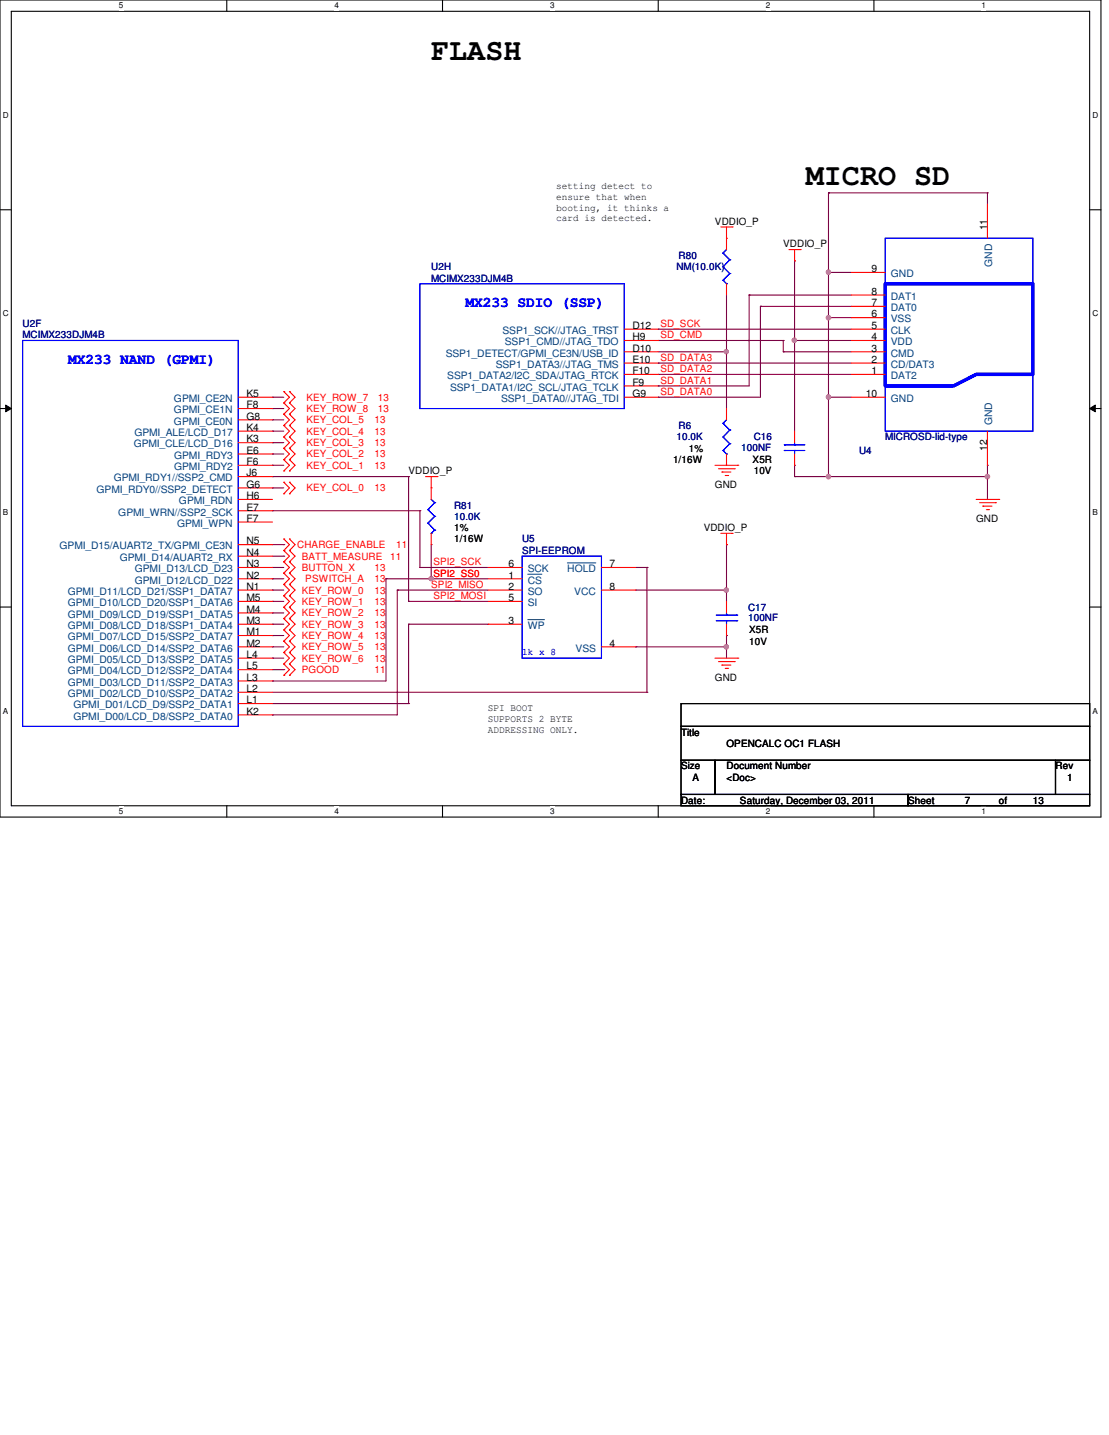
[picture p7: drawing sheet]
<svg xmlns="http://www.w3.org/2000/svg" width="216mm" height="279mm" viewBox="0 0 216 279" stroke-linecap="round" stroke-linejoin="round" font-family="sans-serif">
<path d="M0 0h214.3v159.1h-214.3zM2.2 2.2h209.9v154.7h-209.9z" fill="none" stroke="#000" stroke-width=".21"/>
<g fill="#fff">
<path d="M23.2 .2h.8v1.8h-.8z"/>
<path d="M23.2 157.1h.8v1.8h-.8z"/>
</g>
<path d="M44.2 0v2.2M44.2 156.9v2.2" fill="none" stroke="#000" stroke-width=".21"/>
<g fill="#fff">
<path d="M65.1 .2h.9v1.8h-.9z"/>
<path d="M65.1 157.1h.9v1.8h-.9z"/>
</g>
<path d="M86.1 0v2.2M86.1 156.9v2.2" fill="none" stroke="#000" stroke-width=".21"/>
<g fill="#fff">
<path d="M107.1 .2h.9v1.8h-.9z"/>
<path d="M107.1 157.1h.9v1.8h-.9z"/>
</g>
<path d="M128.1 0v2.2M128.1 156.9v2.2" fill="none" stroke="#000" stroke-width=".21"/>
<g fill="#fff">
<path d="M149.1 .2h.9v1.8h-.9z"/>
<path d="M149.1 157.1h.9v1.8h-.9z"/>
</g>
<path d="M170.1 0v2.2M170.1 156.9v2.2" fill="none" stroke="#000" stroke-width=".21"/>
<g fill="#fff">
<path d="M191.1 .2h.9v1.8h-.9z"/>
<path d="M191.1 157.1h.9v1.8h-.9z"/>
<path d="M.6 21.5h1.1v1.8h-1.1z"/>
<path d="M212.7 21.5h1.1v1.8h-1.1z"/>
<path d="M.6 60.2h1.1v1.7h-1.1z"/>
<path d="M212.7 60.2h1.1v1.7h-1.1z"/>
</g>
<path d="M0 40.9h2.2M212.1 40.9h2.2" fill="none" stroke="#000" stroke-width=".21"/>
<g fill="#fff">
<path d="M.6 98.8h1v1.8h-1z"/>
<path d="M212.7 98.8h1v1.8h-1z"/>
</g>
<path d="M0 79.5h2.2M212.1 79.5h2.2" fill="none" stroke="#000" stroke-width=".21"/>
<path d="M1.1 78.9l1.1 .6-1.1 .7zM212.1 79.5l1.1-.6v1.3z" fill="#000"/>
<path d="M1.1 78.9l1.1 .6-1.1 .7zM212.1 79.5l1.1-.6v1.3z" fill="none" stroke="#000" stroke-width=".19"/>
<g fill="#fff">
<path d="M.6 137.5h1v1.8h-1z"/>
<path d="M212.7 137.5h1v1.8h-1z"/>
</g>
<path d="M0 118.2h2.2M212.1 118.2h2.2" fill="none" stroke="#000" stroke-width=".21"/>
<path d="M161.3 77.3h.1M161.3 77.3v15.5M161.3 77.3h4.4M154.7 90.6h.1M154.7 90.6v2.2M161.3 92.8h.1M161.3 92.8h30.9" fill="none" stroke="#800040" stroke-width=".21"/>
<circle cx="192.2" cy="92.8" r=".43" fill="#f0f"/>
<circle cx="192.2" cy="92.8" r=".43" fill="none" stroke="#f0f" stroke-width=".21"/>
<path d="M161.3 53h.1M161.3 53v8.8M192.2 90.6h.1M192.2 92.8h.1M192.2 90.6v6.6" fill="none" stroke="#800040" stroke-width=".21"/>
<circle cx="161.3" cy="53" r=".43" fill="#f0f"/>
<circle cx="161.3" cy="53" r=".43" fill="none" stroke="#f0f" stroke-width=".21"/>
<path d="M161.3 37.5h.1M161.3 37.5h30.9M192.2 37.5h.1M192.2 37.5v2.3M161.3 53h.1M161.3 53h4.4M161.3 61.8h.1M161.3 61.8h4.4M161.3 61.8v15.5" fill="none" stroke="#800040" stroke-width=".21"/>
<circle cx="161.3" cy="77.3" r=".43" fill="#f0f"/>
<circle cx="161.3" cy="77.3" r=".43" fill="none" stroke="#f0f" stroke-width=".21"/>
<circle cx="161.3" cy="61.8" r=".43" fill="#f0f"/>
<circle cx="161.3" cy="61.8" r=".43" fill="none" stroke="#f0f" stroke-width=".21"/>
<g fill="none" stroke="#800040" stroke-width=".21">
<path d="M145.8 57.4h.1M145.8 57.4v17.7h-17.7M145.8 57.4h19.9M148 59.6h.1M148 59.6v17.7h-19.9M148 59.6h17.7M128.1 64.1h.1M128.1 70.7h.1M128.1 72.9h.1M128.1 66.3h.1M128.1 77.3h.1M128.1 75.1h.1"/>
<path d="M128.1 64.1h37.6M128.1 70.7h37.6M128.1 72.9h37.6M128.1 66.3h24.4M152.5 66.3h.1M152.5 68.5h.1M152.5 66.3v2.2M152.5 68.5h13.2M154.7 66.3h.1M154.7 66.3h11M154.7 66.3v17.6"/>
</g>
<circle cx="154.6" cy="66.2" r=".43" fill="#f0f"/>
<circle cx="154.6" cy="66.2" r=".43" fill="none" stroke="#f0f" stroke-width=".21"/>
<path d="M161.3 37.5h.1M161.3 37.5v15.5M154.7 50.8h.1M154.7 50.8v15.5M154.7 92.8h.1M154.7 92.8h6.6" fill="none" stroke="#800040" stroke-width=".21"/>
<circle cx="161.3" cy="92.8" r=".43" fill="#f0f"/>
<circle cx="161.3" cy="92.8" r=".43" fill="none" stroke="#f0f" stroke-width=".21"/>
<g fill="none" stroke="#800040" stroke-width=".21">
<path d="M53 92.8h.1M53 99.4h.1M53 92.8h26.5M53 99.4h28.7M79.5 92.8h.1M79.5 92.8v24.3M81.7 99.4h.1M81.7 99.4v11.1M75.1 112.7h.1M75.1 112.7v19.9h-22.1M77.3 114.9h.1M77.3 114.9v24.3h-24.3"/>
<path d="M77.3 114.9h17.7M79.5 117.1h.1M79.5 117.1h15.5M81.7 110.5h.1M81.7 110.5h13.3M83.9 112.7h.1M83.9 112.7h11.1M53 139.2h.1M53 132.6h.1"/>
</g>
<circle cx="84" cy="112.7" r=".42" fill="#f0f"/>
<circle cx="84" cy="112.7" r=".42" fill="none" stroke="#f0f" stroke-width=".21"/>
<path d="M123.7 125.9h.1M123.7 125.9h17.7M141.4 125.9h.1M141.4 125.9v2.2" fill="none" stroke="#800040" stroke-width=".21"/>
<circle cx="141.4" cy="125.9" r=".43" fill="#f0f"/>
<circle cx="141.4" cy="125.9" r=".43" fill="none" stroke="#f0f" stroke-width=".21"/>
<path d="M123.7 114.9h.1M123.7 114.9h17.7M141.4 114.9h.1M141.4 114.9v2.2" fill="none" stroke="#800040" stroke-width=".21"/>
<circle cx="141.4" cy="114.9" r=".43" fill="#f0f"/>
<circle cx="141.4" cy="114.9" r=".43" fill="none" stroke="#f0f" stroke-width=".21"/>
<path d="M128.1 68.5h13.3M141.4 68.5h.1" fill="none" stroke="#800040" stroke-width=".21"/>
<circle cx="141.4" cy="68.5" r=".42" fill="#f0f"/>
<circle cx="141.4" cy="68.5" r=".42" fill="none" stroke="#f0f" stroke-width=".21"/>
<g fill="none" stroke="#800040" stroke-width=".21">
<path d="M141.4 57.4v22.1M53 79.5h.1M53 77.3h.1M53 79.5h2.2M53 77.3h2.2M141.4 68.5h.1M53 90.6h.1M53 88.4h.1M53 86.2h.1M53 83.9h.1M53 81.7h.1M53 95h.1"/>
<path d="M53 90.6h2.2M53 88.4h2.2M53 86.2h2.2M53 83.9h2.2M53 81.7h2.2M53 95h2.2M53 119.3h.1M53 117.1h.1M53 114.9h.1M53 112.7h.1M53 110.5h.1M53 119.3h2.2"/>
<path d="M53 117.1h2.2M53 114.9h2.2M53 112.7h2.2M53 110.5h2.2M53 108.3h2.2M53 106h2.2M55.2 108.3h.1M55.2 106h.1M75.1 112.7h.1M83.9 106h.1M83.9 106v6.7h-8.8M123.7 110.5h2.2"/>
<path d="M125.9 110.5h.1M125.9 110.5v24.3M141.4 106h.1M141.4 106v8.9M53 128.1h.1M53 125.9h.1M53 123.7h.1M53 121.5h.1M53 128.1h2.2M53 125.9h2.2M53 123.7h2.2M53 121.5h2.2"/>
<path d="M53 137h26.5M53 134.8h72.9M53 130.4h2.2M55.2 130.4h.1M79.5 137h.1M79.5 121.5h.1M79.5 121.5h15.5M79.5 121.5v15.5M95 121.5h.1M125.9 134.8h.1M141.4 123.7h.1M141.4 123.7v2.2"/>
</g>
<g fill="none" stroke="#f00" stroke-width=".21">
<path d="M192.2 39.8v6.6M140.3 44.2h2.2M141.4 46.4h.1M141.4 44.2v4.4M141.4 55.2v2.2M142.5 44.2h.1M153.6 48.6h2.2M154.7 50.8h.1M154.7 48.6v2.2M155.8 48.6h.1M165.7 59.6h6.6M165.7 57.4h6.6"/>
<path d="M165.7 53h6.6M46.4 79.5h6.6M46.4 77.3h6.6M55.2 78.4h.1M55.2 76.2h.1M55.2 78.4l1.1 1.1-1.1 1.1M55.2 76.2l1.1 1.1-1.1 1.1M56.3 78.4h.1M56.3 76.2h.1M56.3 78.4l1.1 1.1-1.1 1.1M56.3 76.2l1.1 1.1-1.1 1.1M121.5 77.3h6.6"/>
<path d="M121.5 66.3h6.6M121.5 75.1h6.6M121.5 72.9h6.6M121.5 70.7h6.6M121.5 68.5h6.6M121.5 64.1h6.6M141.4 79.5v2.2M165.7 77.3h6.6M165.7 66.3h6.6M165.7 72.9h6.6M165.7 70.7h6.6M165.7 68.5h6.6"/>
<path d="M165.7 64.1h6.6M165.7 61.8h6.6M46.4 97.2h6.6M46.4 90.6h6.6M46.4 92.8h6.6M46.4 81.7h6.6M46.4 86.2h6.6M46.4 95h6.6M46.4 88.4h6.6M46.4 99.4h6.6M46.4 83.9h6.6M55.2 96.1h.1"/>
<path d="M55.2 93.9h.1M55.2 91.7h.1M55.2 89.5h.1M55.2 87.3h.1M55.2 85.1h.1M55.2 82.8h.1M55.2 80.6h.1M55.2 93.9l1.1 1.1-1.1 1.1M55.2 89.5l1.1 1.1-1.1 1.1M55.2 87.3l1.1 1.1-1.1 1.1M55.2 85.1l1.1 1.1-1.1 1.1M55.2 82.8l1.1 1.1-1.1 1.2"/>
<path d="M55.2 80.6l1.1 1.1-1.1 1.1M56.3 96.1h.1M56.3 93.9h.1M56.3 91.7h.1M56.3 89.5h.1M56.3 87.3h.1M56.3 85.1h.1M56.3 82.8h.1M56.3 80.6h.1M56.3 93.9l1.1 1.1-1.1 1.1M56.3 89.5l1.1 1.1-1.1 1.1M56.3 87.3l1.1 1.1-1.1 1.1"/>
<path d="M56.3 85.1l1.1 1.1-1.1 1.1M56.3 82.8l1.1 1.1-1.1 1.2M56.3 80.6l1.1 1.1-1.1 1.1M82.8 92.8h2.3M83.9 95h.1M83.9 92.8v4.4M85.1 92.8h.1M139.2 90.6h4.4M139.9 91.3h3.1M140.5 91.9h.1M140.5 91.9h1.8M141.2 92.6h.4"/>
<path d="M141.4 88.4v2.2M141.6 92.6h.1M143 91.3h.1M143.6 90.6h.1M154.7 83.9v2.3M154.7 88.4v2.2M190 97.2h4.4M190.7 97.9h3.1M191.3 98.6h.1M191.3 98.6h1.8M192 99.2h.4M192.2 83.9v6.7"/>
<path d="M192.4 99.2h.1M193.8 97.9h.1M194.4 97.2h.1M46.4 119.3h6.6M46.4 117.1h6.6M46.4 114.9h6.6M46.4 112.7h6.6M46.4 110.5h6.6M46.4 108.3h6.6M46.4 106h6.6M46.4 101.6h6.6M55.2 116h.1"/>
<path d="M55.2 113.8h.1M55.2 118.2h.1M55.2 111.6h.1M55.2 109.4h.1M55.2 107.2h.1M55.2 104.9h.1M55.2 113.8l1.1 1.1-1.1 1.1M55.2 116l1.1 1.1-1.1 1.1M55.2 118.2l1.1 1.1-1.1 1.1M55.2 111.6l1.1 1.1-1.1 1.1M55.2 109.4l1.1 1.1-1.1 1.1M55.2 107.2l1.1 1.1-1.1 1.1"/>
<path d="M55.2 104.9l1.1 1.1-1.1 1.2M56.3 116h.1M56.3 113.8h.1M56.3 118.2h.1M56.3 111.6h.1M56.3 109.4h.1M56.3 107.2h.1M56.3 104.9h.1M56.3 113.8l1.1 1.1-1.1 1.1M56.3 116l1.1 1.1-1.1 1.1M56.3 118.2l1.1 1.1-1.1 1.1M56.3 111.6l1.1 1.1-1.1 1.1"/>
<path d="M56.3 109.4l1.1 1.1-1.1 1.1M56.3 107.2l1.1 1.1-1.1 1.1M56.3 104.9l1.1 1.1-1.1 1.2M83.9 103.8v2.2M95 117.1h6.6M95 114.9h6.6M95 112.7h6.6M95 110.5h6.6M117.1 114.9h6.6M117.1 110.5h6.6M140.3 103.8h2.2M141.4 106h.1"/>
<path d="M141.4 103.8v2.2M141.4 117.1v2.2M142.5 103.8h.1M46.4 128.1h6.6M46.4 139.2h6.6M46.4 137h6.6M46.4 134.8h6.6M46.4 132.6h6.6M46.4 130.4h6.6M46.4 125.9h6.6M46.4 123.7h6.6M46.4 121.5h6.6"/>
<path d="M55.2 120.4h.1M55.2 122.6h.1M55.2 124.8h.1M55.2 127h.1M55.2 129.3h.1M55.2 131.5h.1M55.2 120.4l1.1 1.1-1.1 1.1M55.2 122.6l1.1 1.1-1.1 1.1M55.2 124.8l1.1 1.1-1.1 1.1M55.2 127l1.1 1.1-1.1 1.2M55.2 129.3l1.1 1.1-1.1 1.1M56.3 120.4h.1"/>
<path d="M56.3 122.6h.1M56.3 124.8h.1M56.3 127h.1M56.3 129.3h.1M56.3 131.5h.1M56.3 120.4l1.1 1.1-1.1 1.1M56.3 122.6l1.1 1.1-1.1 1.1M56.3 124.8l1.1 1.1-1.1 1.1M56.3 127l1.1 1.1-1.1 1.2M56.3 129.3l1.1 1.1-1.1 1.1M95 121.5h6.6M117.1 125.9h6.6"/>
<path d="M139.2 128.1h4.4M139.9 128.8h3.1M140.5 129.5h.1M140.5 129.5h1.8M141.2 130.1h.4M141.4 121.5v2.2M141.6 130.1h.1M143 128.8h.1M143.6 128.1h.1"/>
</g>
<path d="M132.6 137h79.5v4.4h-79.5zM132.6 141.4h79.5v6.6h-79.5zM132.6 148h6.6v6.7h-6.6zM132.6 154.7h44.2v2.2h-44.2zM139.2 148h66.3v6.7h-66.3zM176.8 154.7h35.3v2.2h-35.3zM205.5 148h6.6v6.7h-6.6z" fill="none" stroke="#000" stroke-width=".21"/>
<g fill="none" stroke="#00f" stroke-width=".21">
<path d="M81.7 55.2h39.8v24.3h-39.8zM140.8 49.3h.1M140.8 51.9h.1M140.8 54.6h.1M140.8 49.3l1.3 1.3M140.8 51.9l1.3 1.4M140.8 54.6l.6 .6M141.4 55.2h.1M141.4 48.6l-.6 .7M142.1 50.6h.1M142.1 53.3h.1M142.1 50.6l-1.3 1.3"/>
<path d="M142.1 53.3l-1.3 1.3M172.3 46.4h28.8v37.5h-28.8zM4.4 66.3h42v75.1h-42zM83.3 99.2h.1M83.3 99.2l1.3 1.3M83.9 97.2l.7 .7M84.6 97.9h.1M84.6 97.9l-1.3 1.3M140.8 82.4h.1M140.8 85.1h.1M140.8 87.7h.1M140.8 82.4l1.3 1.3"/>
<path d="M140.8 85.1l1.3 1.3M140.8 87.7l.6 .7M141.4 88.4h.1M141.4 81.7l-.6 .7M142.1 83.7h.1M142.1 86.4h.1M142.1 83.7l-1.3 1.4M142.1 86.4l-1.3 1.3M152.7 87.7h.1M152.7 86.6h.1M152.7 87.7h4M152.7 86.6h4"/>
<path d="M154.7 86.6h.1M154.7 87.7h.1M154.7 86.2v.4M154.7 87.7v.7M83.3 101.9h.1M83.3 101.9l1.3 1.3M83.9 103.8h.1M84.6 100.5h.1M84.6 103.2h.1M84.6 100.5l-1.3 1.4M84.6 103.2l-.7 .6M101.6 108.3h15.5v19.8h-15.5z"/>
<path d="M139.4 119.8h4M141.4 119.8h.1M141.4 119.3v.5M143.4 119.8h.1M139.4 120.9h4M141.4 120.9h.1M141.4 120.9v.6M143.4 120.9h.1"/>
</g>
<path d="M102.7 111.8h2.8M110.4 109.6h5.6M102.7 120.7h3.3" fill="none" stroke="#004080" stroke-width=".19"/>
<path d="M172.3 55.2h28.8v17.7h-11.1l-4.4 2.2h-13.3z" fill="none" stroke="#00f" stroke-width=".63"/>
<circle cx="192.2" cy="92.8" r=".43" fill="#f0f"/>
<circle cx="192.2" cy="92.8" r=".43" fill="none" stroke="#f0f" stroke-width=".21"/>
<circle cx="161.3" cy="53" r=".43" fill="#f0f"/>
<circle cx="161.3" cy="53" r=".43" fill="none" stroke="#f0f" stroke-width=".21"/>
<circle cx="161.3" cy="77.3" r=".43" fill="#f0f"/>
<circle cx="161.3" cy="77.3" r=".43" fill="none" stroke="#f0f" stroke-width=".21"/>
<circle cx="161.3" cy="61.8" r=".43" fill="#f0f"/>
<circle cx="161.3" cy="61.8" r=".43" fill="none" stroke="#f0f" stroke-width=".21"/>
<circle cx="154.6" cy="66.2" r=".43" fill="#f0f"/>
<circle cx="154.6" cy="66.2" r=".43" fill="none" stroke="#f0f" stroke-width=".21"/>
<circle cx="161.3" cy="92.8" r=".43" fill="#f0f"/>
<circle cx="161.3" cy="92.8" r=".43" fill="none" stroke="#f0f" stroke-width=".21"/>
<circle cx="84" cy="112.7" r=".42" fill="#f0f"/>
<circle cx="84" cy="112.7" r=".42" fill="none" stroke="#f0f" stroke-width=".21"/>
<circle cx="141.4" cy="125.9" r=".43" fill="#f0f"/>
<circle cx="141.4" cy="125.9" r=".43" fill="none" stroke="#f0f" stroke-width=".21"/>
<circle cx="141.4" cy="114.9" r=".43" fill="#f0f"/>
<circle cx="141.4" cy="114.9" r=".43" fill="none" stroke="#f0f" stroke-width=".21"/>
<circle cx="141.4" cy="68.5" r=".42" fill="#f0f"/>
<circle cx="141.4" cy="68.5" r=".42" fill="none" stroke="#f0f" stroke-width=".21"/>
<g font-size="5.9">
<text x="83.9" y="11.6">FLASH</text>
<text x="156.9" y="35.9">MICRO SD</text>
</g>
<g font-size="2.8" fill="#00f">
<text x="90.6" y="59.8">MX233 SDIO (SSP)</text>
<text x="13.3" y="70.9">MX233 NAND (GPMI)</text>
</g>
<g font-size="2">
<text x="192.2" y="44.8" transform="rotate(-90 192.2 44.8)">11</text>
<text x="169.7" y="53">9</text>
<text x="169.7" y="59.6">7</text>
<text x="169.7" y="57.4">8</text>
<text x="123.1" y="64.1">D12</text>
<text x="169.7" y="64.1">5</text>
<text x="169.7" y="61.8">6</text>
<text x="123.1" y="66.3">H9</text>
<text x="123.1" y="70.7">E10</text>
<text x="123.1" y="68.5">D10</text>
<text x="169.7" y="70.7">2</text>
<text x="169.7" y="68.5">3</text>
<text x="169.7" y="66.3">4</text>
<text x="48" y="77.3">K5</text>
<text x="123.1" y="77.3">G9</text>
<text x="123.1" y="75.1">F9</text>
<text x="123.1" y="72.9">F10</text>
<text x="168.6" y="77.3">10</text>
<text x="169.7" y="72.9">1</text>
<text x="48" y="81.7">G8</text>
<text x="48" y="79.5">F8</text>
<text x="48" y="83.9">K4</text>
<text x="48" y="86.1">K3</text>
<text x="48" y="88.3">E6</text>
<text x="192.2" y="87.7" transform="rotate(-90 192.2 87.7)">12</text>
<text x="48" y="95">G6</text>
<text x="48" y="92.8">J6</text>
<text x="48" y="90.6">F6</text>
<text x="48" y="97.2">H6</text>
<text x="48" y="101.6">F7</text>
<text x="48" y="99.4">E7</text>
<text x="48" y="106">N5</text>
<text x="48" y="112.6">N2</text>
<text x="48" y="110.4">N3</text>
<text x="48" y="108.2">N4</text>
<text x="99" y="112.6">1</text>
<text x="99" y="110.4">6</text>
<text x="118.7" y="110.4">7</text>
<text x="48" y="119.3">M4</text>
<text x="48" y="117.1">M5</text>
<text x="48" y="114.9">N1</text>
<text x="99" y="114.9">2</text>
<text x="99" y="117.1">5</text>
<text x="118.7" y="114.9">8</text>
<text x="48" y="125.9">M2</text>
<text x="48" y="123.7">M1</text>
<text x="48" y="121.5">M3</text>
<text x="99" y="121.5">3</text>
<text x="118.7" y="125.9">4</text>
<text x="48" y="130.3">L5</text>
<text x="48" y="128.1">L4</text>
<text x="48" y="136.9">L1</text>
<text x="48" y="134.7">L2</text>
<text x="48" y="132.5">L3</text>
<text x="48" y="139.1">K2</text>
</g>
<g font-size="2" fill="#004080">
<text x="173.4" y="54">GND</text>
<text x="193.2" y="51.9" transform="rotate(-90 193.2 51.9)">GND</text>
<text x="173.4" y="58.4">DAT1</text>
<text x="97.8" y="65">SSP1_SCK//JTAG_TRST</text>
<text x="173.4" y="65">CLK</text>
<text x="173.4" y="62.8">VSS</text>
<text x="173.4" y="60.6">DAT0</text>
<text x="86.8" y="69.4">SSP1_DETECT/GPMI_CE3N/USB_ID</text>
<text x="96.5" y="71.6">SSP1_DATA3//JTAG_TMS</text>
<text x="98.3" y="67.2">SSP1_CMD//JTAG_TDO</text>
<text x="173.4" y="71.6">CD/DAT3</text>
<text x="173.4" y="69.4">CMD</text>
<text x="173.4" y="67.2">VDD</text>
<text x="87.1" y="73.8">SSP1_DATA2/I2C_SDA/JTAG_RTCK</text>
<text x="87.6" y="76.1">SSP1_DATA1/I2C_SCL/JTAG_TCLK</text>
<text x="173.4" y="73.8">DAT2</text>
<text x="33.9" y="82.7">GPMI_CE0N</text>
<text x="33.9" y="80.5">GPMI_CE1N</text>
<text x="33.9" y="78.3">GPMI_CE2N</text>
<text x="97.5" y="78.3">SSP1_DATA0//JTAG_TDI</text>
<text x="173.4" y="78.3">GND</text>
<text x="193.2" y="82.8" transform="rotate(-90 193.2 82.8)">GND</text>
<text x="26" y="87.1">GPMI_CLE/LCD_D16</text>
<text x="26.2" y="84.9">GPMI_ALE/LCD_D17</text>
<text x="33.9" y="89.3">GPMI_RDY3</text>
<text x="18.8" y="95.9">GPMI_RDY0//SSP2_DETECT</text>
<text x="22.1" y="93.7">GPMI_RDY1//SSP2_CMD</text>
<text x="33.9" y="91.5">GPMI_RDY2</text>
<text x="23" y="100.4">GPMI_WRN//SSP2_SCK</text>
<text x="34.8" y="98.2">GPMI_RDN</text>
<text x="11.6" y="107">GPMI_D15/AUART2_TX/GPMI_CE3N</text>
<text x="34.5" y="102.6">GPMI_WPN</text>
<text x="23.3" y="109.2">GPMI_D14/AUART2_RX</text>
<text x="26.2" y="113.6">GPMI_D12/LCD_D22</text>
<text x="26.2" y="111.4">GPMI_D13/LCD_D23</text>
<text x="102.7" y="113.6">CS</text>
<text x="102.7" y="111.4">SCK</text>
<text x="110.4" y="111.4">HOLD</text>
<text x="13.2" y="118">GPMI_D10/LCD_D20/SSP1_DATA6</text>
<text x="13.2" y="115.8">GPMI_D11/LCD_D21/SSP1_DATA7</text>
<text x="102.7" y="115.8">SO</text>
<text x="102.7" y="118">SI</text>
<text x="111.8" y="115.8">VCC</text>
<text x="13.2" y="124.7">GPMI_D07/LCD_D15/SSP2_DATA7</text>
<text x="13.2" y="122.5">GPMI_D08/LCD_D18/SSP1_DATA4</text>
<text x="13.2" y="120.3">GPMI_D09/LCD_D19/SSP1_DATA5</text>
<text x="102.7" y="122.5">WP</text>
<text x="13.2" y="131.3">GPMI_D04/LCD_D12/SSP2_DATA4</text>
<text x="13.2" y="129.1">GPMI_D05/LCD_D13/SSP2_DATA5</text>
<text x="13.2" y="126.9">GPMI_D06/LCD_D14/SSP2_DATA6</text>
<text x="112.1" y="126.9">VSS</text>
<text x="13.2" y="135.7">GPMI_D02/LCD_D10/SSP2_DATA2</text>
<text x="13.2" y="133.5">GPMI_D03/LCD_D11/SSP2_DATA3</text>
<text x="14.3" y="137.9">GPMI_D01/LCD_D9/SSP2_DATA1</text>
<text x="14.3" y="140.1">GPMI_D00/LCD_D8/SSP2_DATA0</text>
</g>
<g font-size="1.9">
<text x="108.3" y="36.9">setting detect to</text>
<text x="108.3" y="38.9">ensure that when</text>
<text x="108.3" y="41">booting, it thinks a</text>
<text x="108.3" y="43.1">card is detected.</text>
<text x="139.2" y="43.8">VDDIO_P</text>
<text x="152.5" y="48.2">VDDIO_P</text>
<text x="134.1" y="88">1%</text>
<text x="79.5" y="92.4">VDDIO_P</text>
<text x="131" y="90.2">1/16W</text>
<text x="139.2" y="95">GND</text>
<text x="146.5" y="90.2">X5R</text>
<text x="146.7" y="92.4">10V</text>
<text x="190" y="101.6">GND</text>
<text x="88.4" y="103.4">1%</text>
<text x="88.4" y="105.6">1/16W</text>
<text x="137" y="103.4">VDDIO_P</text>
<text x="145.8" y="123.3">X5R</text>
<text x="145.8" y="125.5">10V</text>
<text x="139.2" y="132.6">GND</text>
<text x="95" y="138.5">SPI BOOT</text>
<text x="95" y="140.6">SUPPORTS 2 BYTE</text>
<text x="95" y="142.7">ADDRESSING ONLY.</text>
<text x="132.6" y="143.2">Title</text>
<text x="132.6" y="149.8">Size</text>
<text x="141.4" y="149.8">Document Number</text>
<text x="141.4" y="145.4">OPENCALC OC1 FLASH</text>
<text x="205.5" y="149.8">Rev</text>
<text x="134.8" y="152">A</text>
<text x="141.4" y="152">&lt;Doc&gt;</text>
<text x="207.7" y="152">1</text>
<text x="132.6" y="156.5">Date:</text>
<text x="144.1" y="156.5">Saturday, December 03, 2011</text>
<text x="176.8" y="156.5">Sheet</text>
<text x="187.8" y="156.5">7</text>
<text x="194.4" y="156.5">of</text>
<text x="201.1" y="156.5">13</text>
</g>
<g font-size="1.9" fill="#000080">
<text x="83.9" y="52.6">U2H</text>
<text x="131.7" y="52.6">NM(10.0K)</text>
<text x="132.1" y="50.4">R80</text>
<text x="83.9" y="54.8">MCIMX233DJM4B</text>
<text x="4.4" y="63.6">U2F</text>
<text x="4.4" y="65.9">MCIMX233DJM4B</text>
<text x="132.1" y="83.5">R6</text>
<text x="131.7" y="85.7">10.0K</text>
<text x="144.3" y="87.7">100NF</text>
<text x="146.7" y="85.7">C16</text>
<text x="167.3" y="88.4">U4</text>
<text x="172.3" y="85.7">MICROSD-lid-type</text>
<text x="88.4" y="99">R81</text>
<text x="88.4" y="101.2">10.0K</text>
<text x="101.6" y="105.6">U5</text>
<text x="101.6" y="107.8">SPI-EEPROM</text>
<text x="145.6" y="118.9">C17</text>
<text x="145.6" y="120.9">100NF</text>
</g>
<g font-size="1.9" fill="#f00">
<text x="128.6" y="63.7">SD_SCK</text>
<text x="128.6" y="65.9">SD_CMD</text>
<text x="128.6" y="70.3">SD_DATA3</text>
<text x="128.6" y="72.5">SD_DATA2</text>
<text x="128.6" y="76.9">SD_DATA0</text>
<text x="128.6" y="74.7">SD_DATA1</text>
<text x="59.6" y="82.4">KEY_COL_5</text>
<text x="59.6" y="80.2">KEY_ROW_8</text>
<text x="59.6" y="78">KEY_ROW_7</text>
<text x="72.9" y="82.4">13</text>
<text x="73.6" y="80.2">13</text>
<text x="73.6" y="78">13</text>
<text x="59.6" y="89.1">KEY_COL_2</text>
<text x="59.6" y="86.9">KEY_COL_3</text>
<text x="59.6" y="84.6">KEY_COL_4</text>
<text x="72.9" y="89.1">13</text>
<text x="72.9" y="86.9">13</text>
<text x="72.9" y="84.6">13</text>
<text x="59.6" y="95.7">KEY_COL_0</text>
<text x="59.6" y="91.3">KEY_COL_1</text>
<text x="72.9" y="95.7">13</text>
<text x="72.9" y="91.3">13</text>
<text x="57.9" y="106.7">CHARGE_ENABLE</text>
<text x="77.1" y="106.7">11</text>
<text x="58.8" y="111.2">BUTTON_X</text>
<text x="58.8" y="109">BATT_MEASURE</text>
<text x="59.4" y="113.4">PSWITCH_A</text>
<text x="72.9" y="113.4">13</text>
<text x="72.9" y="111.2">13</text>
<text x="76" y="109">11</text>
<text x="84.4" y="110.1">SPI2_SCK</text>
<text x="84.4" y="112.3">SPI2_SS0</text>
<text x="58.8" y="115.6">KEY_ROW_0</text>
<text x="58.8" y="117.8">KEY_ROW_1</text>
<text x="72.9" y="115.6">13</text>
<text x="72.9" y="117.8">13</text>
<text x="83.9" y="114.5">SPI2_MISO</text>
<text x="84.4" y="116.7">SPI2_MOSI</text>
<text x="58.8" y="120">KEY_ROW_2</text>
<text x="58.8" y="122.2">KEY_ROW_3</text>
<text x="58.8" y="124.4">KEY_ROW_4</text>
<text x="72.9" y="120">13</text>
<text x="72.9" y="122.2">13</text>
<text x="72.9" y="124.4">13</text>
<text x="58.8" y="126.6">KEY_ROW_5</text>
<text x="58.8" y="128.8">KEY_ROW_6</text>
<text x="58.8" y="131.1">PGOOD</text>
<text x="72.9" y="126.6">13</text>
<text x="72.9" y="128.8">13</text>
<text x="72.9" y="131.1">11</text>
</g>
<text font-size="1.9" fill="#00f" x="101.6" y="127.5">1k x 8</text>
<g font-size="1.6">
<text x="23.2" y="1.7">5</text>
<text x="65.1" y="1.7">4</text>
<text x="107.1" y="1.7">3</text>
<text x="149.1" y="1.7">2</text>
<text x="191.1" y="1.7">1</text>
<text x=".6" y="22.9">D</text>
<text x="212.7" y="22.9">D</text>
<text x=".6" y="61.6">C</text>
<text x="212.7" y="61.6">C</text>
<text x=".6" y="100.3">B</text>
<text x="212.7" y="100.3">B</text>
<text x=".6" y="138.9">A</text>
<text x="212.7" y="138.9">A</text>
<text x="23.2" y="158.5">5</text>
<text x="65.1" y="158.5">4</text>
<text x="107.1" y="158.5">3</text>
<text x="149.1" y="158.5">2</text>
<text x="191.1" y="158.5">1</text>
</g>
</svg>
